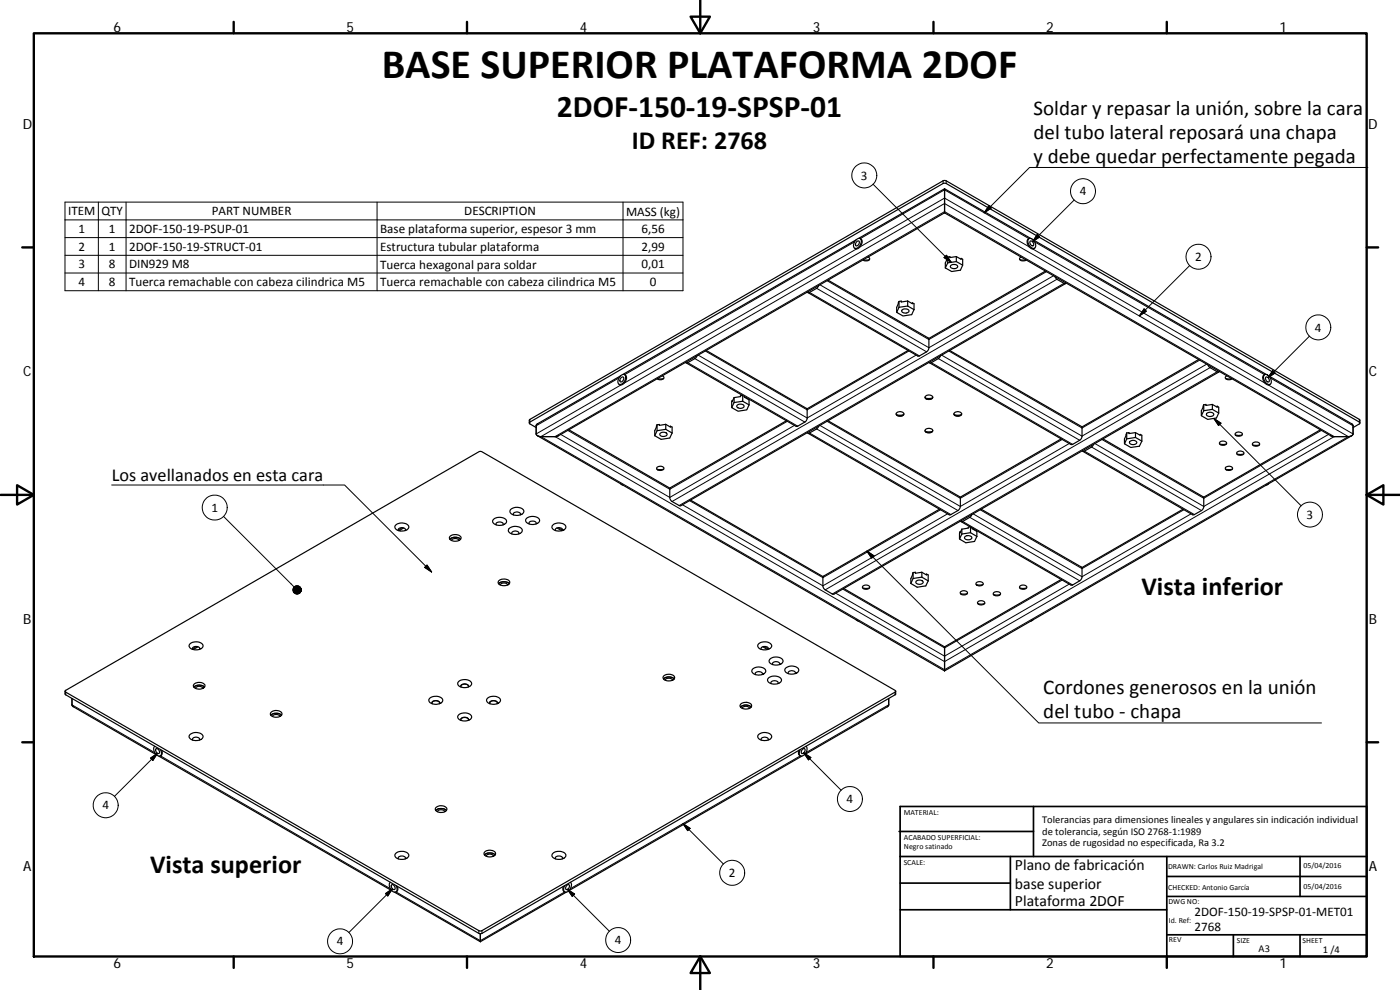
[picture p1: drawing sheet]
<svg xmlns="http://www.w3.org/2000/svg" width="420mm" height="297mm" viewBox="0 0 420 297" stroke-linecap="round" stroke-linejoin="round" font-family="sans-serif">
<g fill="none" stroke="#000" stroke-width=".36">
<path d="M283.5 56.6l-25.8 14.9M283.5 56.6v7.3M283.5 56.6l25.8 14.9M256.9 72a.88 .88 0 0 1 1.3-.4 .88 .88 0 0 1 .2 1.3 1.48 1.48 0 0 1-2.1 1.4 2.21 2.21 0 0 1 .6-2.3zM257 71.9l-70 40.4M257.2 72.5a.52 .52 0 0 1 .7 0 .52 .52 0 0 1-.1 .8 .51 .51 0 0 1-.5 .5 .51 .51 0 0 1-.6-.4zM258.2 71.6a1.57 1.57 0 0 1-.3 2.6l-.8 .5-.6-.2M260.5 77.1a.63 .63 0 0 1 .5 .9 .63 .63 0 0 1-1 .3l-1-.3M260.9 77.9l-1.8 .1M283.5 63.9l-115.9 66.8-1 .3h-4.3a1.27 1.27 0 0 1-1.4-.8v-2.6l.4-.5 25-14.3M283.5 63.9l115.9 66.8 1 .3h4.3a1.32 1.32 0 0 0 1.4-.8v-2.5l-.5-.6-24.8-14.3M284.4 77.1l-.7 1.8v1.5"/>
<path d="M284.4 77.1v1.8M284.4 78.9l-.7 1.5M285.3 79.7a1.3 1.3 0 0 1 2.1 .4 1.29 1.29 0 0 1-2.2-.2zM287 77l-1.9 .3v-.3l-.7 .1M287 77l1.4 .8v-.3l.5 .3v1.8M287 78.5l1.9 1.1-.7 1.5-2.6 .4-1.9-1.1M287 78.5l-2.6 .4M287 77v1.5M306 77.9l1.9 .1M306.5 77.1a.63 .63 0 0 0-.5 .9 .63 .63 0 0 0 .9 .3l1.1-.3M308.8 71.6a1.69 1.69 0 0 0 .5 2.8l.6 .3 .6-.2M308.8 71.6a1.99 1.99 0 0 1 1.7 2.8 1.9 1.9 0 0 1-1.7-2.8z"/>
<path d="M309.1 72.4a.84 .84 0 0 1 1 .4 .84 .84 0 0 1-.1 1 1.06 1.06 0 0 1-.9-1.4zM310 71.9l70 40.4M245.7 85.6l-.6 .9-2.3 1.3-.5-.2M248.5 84.1l30.1 17.3 .2 .5v2.4l-.3 .8-2.6 1.7h-.4l-33-19M269.8 92.2l-.7 1.5 1.9 1.1 2.6-.4 .7-1.5M269.8 90.4l-.7 1.8v1.5M269.8 90.4v1.8M270.7 93a1.27 1.27 0 0 1 2.1 .4 1.21 1.21 0 0 1-1.2 .5 1.21 1.21 0 0 1-1-.8zM272.4 90.3l-1.9 .3v-.3l-.7 .1M272.4 90.3l1.4 .8v-.3l.5 .3v1.8M272.4 90.3v1.5M272.4 91.8l-2.6 .4"/>
<path d="M272.4 91.8l1.9 1.1M313.8 81.3l-35.1 20.3M316.6 82.9l.6 .9 2.3 1.3 .5-.2M319.8 85.1l-115.5 66.6-.3 .1-2.6-1.6-.4-.8v-2.8l.2-.3 34.8-20.1M186.2 112.8a.89 .89 0 0 1 1.3-.4 .89 .89 0 0 1 .2 1.3 1.76 1.76 0 0 1-2 1.5 2.01 2.01 0 0 1 .5-2.4zM186.4 113.3a.51 .51 0 0 1 .8 0 .51 .51 0 0 1-.2 .8 .51 .51 0 0 1-.4 .5 .51 .51 0 0 1-.6-.4zM187.4 112.4a1.6 1.6 0 0 1-.2 2.7l-.8 .4-.6-.2M198.7 112.8a.58 .58 0 0 1 .5 .7 .58 .58 0 0 1-.7 .4l-1.3-.3M199.2 113.6h-1.9M209.2 106.7l-.5 .8-2.3 1.3-.6-.1M212 105.2l30.1 17.4 .1 3-.2 .6-2.6 1.7h-.5l-33-19M220.3 119.3l-.5 1.1v-.3"/>
<path d="M220.3 119.3v1.5M222.8 118.6l-.6 .1v.3l-1.9 .3M222.9 118.7v1.7M223.4 119v.2l1.4 .8v1.5M272.5 105.2l-30.3 17.5M277.6 119.2a1.4 1.4 0 0 0 2.4 0M277.7 119a1.34 1.34 0 0 1 2.2 .3 1.33 1.33 0 0 1-2.3-.2zM277.7 119.4h2.1M282.2 106.7l-.4 .8-2.3 1.3-.7-.1M285 105.2l39.5 22.8 .2 .3v2.6l-.2 .8-2.6 1.6-.5 .1-42.4-24.5M359.7 107.9l-35 20.2M362.5 109.5l.5 .7 2.3 1.3 .6-.1"/>
<path d="M365.8 111.6l-115.5 66.7-.5-.1-2.6-1.6-.2-.8v-2.5l.2-.4 34.7-20.1M367.8 113.6h1.9M368.2 112.8a.58 .58 0 0 0-.5 .7 .58 .58 0 0 0 .8 .4l1.2-.3M379.4 112.5a1.74 1.74 0 0 1 2.1 2 .8 .8 0 0 1-.5 .9 .8 .8 0 0 1-1-.4 2.05 2.05 0 0 1-.6-2.5zM379.5 112.4a1.71 1.71 0 0 0 .5 2.8l.6 .3 .6-.2M379.9 113.2a.84 .84 0 0 1 .9 .4 .84 .84 0 0 1-.1 1 1.08 1.08 0 0 1-.8-1.4zM158.8 126.9l.2-1.1 124.3-71.7 .7 .2 124 71.5 .1 1.1M160.9 128.3l-1.9-1.1-.1-.4 124.1-71.7 .7-.1 124.4 71.7v.4l-2 1.2M161.3 130.7l122.2 70.6M170.7 128.9l30.4 17.6M197.2 127.4l-.7 1.8v1.5M197.2 127.4v1.8"/>
<path d="M198.1 130a1.23 1.23 0 0 1 2.1 .4 1.2 1.2 0 0 1-1.2 .6 1.2 1.2 0 0 1-1-.8zM199.8 127.3l-1.9 .3v-.2h-.7M199.8 127.3l1.4 .8v-.2l.5 .2v1.8M199.8 128.8l-2.6 .4-.7 1.5M199.8 127.3v1.5M199.8 128.8l1.9 1.1M201.7 129.9l-.7 1.5-2.6 .4-1.9-1.1M219.8 120.1v.2M219.8 120.1l-.2 .4v1.8M220.3 120.8l-.7 1.5 1.9 1.1 2.6-.4 .7-1.5M221.2 121.6a1.36 1.36 0 0 1 2.1 .3 1.22 1.22 0 0 1-1.1 .6 1.22 1.22 0 0 1-1.1-.7zM222.9 120.4l1.9 1.1"/>
<path d="M222.9 120.4l-2.6 .4M245.7 127.8l-.6 .9-2.3 1.3-.5-.2M248.5 126.2l39.5 22.8 .2 .5v2.5l-.4 .9-2.6 1.6h-.3l-42.4-24.5M269 124.2a1.37 1.37 0 0 0 2.3 0M269.1 124.4h2.1M269.1 123.8a1.35 1.35 0 0 1 2.2 .5 1.32 1.32 0 0 1-2.3-.2zM277.6 129.2a1.4 1.4 0 0 0 2.4 0M277.7 129.4h2.1M277.8 128.8a1.32 1.32 0 0 1 2.1 .5 1.35 1.35 0 0 1-2.3-.2zM286.3 124.2a1.4 1.4 0 0 0 2.3 0M286.4 124.4h2.1M286.5 123.8a1.38 1.38 0 0 1 2.1 .5 1.36 1.36 0 0 1-2.3-.2z"/>
<path d="M318.5 131.7l-30.4 17.5M328.2 133.3l-.6 .8-2.3 1.3-.5-.1M331 131.7l30 17.3 .3 .4v2.7l-.4 .8-2.6 1.6h-.4l-33-19.1M338.1 131.7l-.6 1.5 1.9 1.1 2.6-.4 .7-1.5M338.1 129.9l-.6 1.8v1.5M338.1 129.9v1.8M339.1 132.5a1.25 1.25 0 0 1 2.1 .4 1.2 1.2 0 0 1-1.2 .5 1.2 1.2 0 0 1-1-.8zM340.8 129.8l-2 .3v-.3l-.7 .1M340.8 129.8l1.4 .8v-.3l.5 .3v1.8M340.8 129.8v1.5M340.8 131.3l-2.7 .4M340.8 131.3l1.9 1.1"/>
<path d="M361.3 123.2l-.8 1.5 1.9 1.1 2.7-.4 .6-1.5M361.3 121.5l-.8 1.8v1.4M361.3 121.5v1.7M362.2 124a1.29 1.29 0 0 1 2.1 .4 1.34 1.34 0 0 1-2.3-.1zM363.8 121.3v1.5M363.8 122.8l-2.5 .4M363.8 122.8l1.9 1.1M363.8 121.3l1.5 .9v-.3l.4 .3v1.7M363.8 121.3l-1.9 .3v-.3l-.6 .2M366 133.2h2.1M366.1 132.6a1.2 1.2 0 0 1 2 .5 1.29 1.29 0 0 1-2.1-.2zM370.7 130a1.34 1.34 0 0 1 2.2 .3 1.24 1.24 0 0 1-2.2-.1z"/>
<path d="M370.7 130.5l1.1 .2 1-.2M371.2 136.2l1 .2 1-.2M371.3 135.6a1.2 1.2 0 0 1 2 .5 1.31 1.31 0 0 1-2.2-.2zM375.9 133a1.34 1.34 0 0 1 2.1 .3 1.21 1.21 0 0 1-1.1 .6 1.21 1.21 0 0 1-1-.8zM376 133.5h2M396.3 128.9l-35.1 20.3M405.6 130.7l-122.1 70.6M118.8 157.5a2.67 2.67 0 0 1 3.9 .6 2.45 2.45 0 0 1-3.8 .8l-.4-.8zM119.6 159.2a1.11 1.11 0 0 1 .8-1 1.11 1.11 0 0 1 1.1 .4l.1 .6M121.2 158.4l-1.5 .8M148.1 155.8a2.84 2.84 0 0 1 3.9 .3 1.8 1.8 0 0 1-2.6 1.5 1.21 1.21 0 0 1-1.2-.4 1.21 1.21 0 0 1-.1-1.4zM148.9 157.5a.87 .87 0 0 1 .4-.9 .87 .87 0 0 1 1 .1l.6 .2 .1 .6"/>
<path d="M152.7 158.7a2.64 2.64 0 0 1 4 .4 2.23 2.23 0 0 1-3.2 1.1 1.03 1.03 0 0 1-.8-1.5zM153.3 152.8a2.67 2.67 0 0 1 3.9 .6 2.22 2.22 0 0 1-3.2 1.1 .99 .99 0 0 1-.9-.6 .99 .99 0 0 1 .2-1.1zM154.1 154.5a.86 .86 0 0 1 .4-.9 .86 .86 0 0 1 1 .1l.7 .4v.4M158 155.5a2.87 2.87 0 0 1 3.9 .4 1.5 1.5 0 0 1-1.8 1.5 1.8 1.8 0 0 1-2.3-1.5zM158.8 157.2a1.06 1.06 0 0 1 .7-.9 1.06 1.06 0 0 1 1.1 .2l.3 .3v.4M165.8 157.7a2.64 2.64 0 0 1 4 .4 2.23 2.23 0 0 1-3.2 1.1 1.03 1.03 0 0 1-.8-1.5zM166.7 159.2a1.09 1.09 0 0 1 .8-1 1.09 1.09 0 0 1 1.2 .4l.1 .6M167.1 158.4l1.5 .8M186.3 145.1l.7 .5M197.1 140.3a1.23 1.23 0 0 1 2.1 .4 1.29 1.29 0 0 1-2.1-.3zM197.1 140.8h2.1M207.2 150.1l39.8 22.9"/>
<path d="M288.1 159.6l.1 .1M288.1 159.6l-.1 2.1M288.7 158.8l-.6 1.1v-.3M288.7 158.8v1.4M291.2 158.1l-.6 .1v.3l-1.9 .3M291.3 158.1v1.7M291.3 159.8l-2.6 .4M291.3 159.8l1.9 1.2M291.7 154.4l-.5 .7-2.3 1.4-.6-.2M291.8 158.4v.2l1.4 .8v1.6M294.5 152.8l30 17.3 .2 .4v2.5l-.2 .8-2.6 1.7-.5 .1-33-19.1M355 152.8l-30.3 17.5"/>
<path d="M367.8 140.3a1.36 1.36 0 0 1 2.1 .2 1.21 1.21 0 0 1-1.1 .7 1.21 1.21 0 0 1-1.1-.8zM367.8 140.8h2M380.8 145.1l-.8 .5M135 161.8a2.38 2.38 0 0 1 3.2 0M135 161a2.17 2.17 0 0 1 3.4 .4 2.05 2.05 0 0 1-3.5 0zM135.5 162.2a1.33 1.33 0 0 1 2.2 0M149.6 175.2a2.4 2.4 0 0 1 3.3 0M149.6 174.3a2.31 2.31 0 0 1 3.4 .3 1.86 1.86 0 0 1-2.9 .9l-.6-.6zM150.1 175.5a1.33 1.33 0 0 1 2.2 0M153.6 160.2a1.08 1.08 0 0 1 .8-1 1.08 1.08 0 0 1 1.2 .5l.1 .5M253.2 176.6l30.3 17.5M258.9 175.9a1.36 1.36 0 0 1 2.1 .3 1.24 1.24 0 0 1-2.2-.1z"/>
<path d="M258.9 176.4h2M274 171.8l-.6 1.8v1.5M274 171.8v1.8M275 174.4a1.3 1.3 0 0 1 2.1 .4 1.22 1.22 0 0 1-1.2 .5 1.22 1.22 0 0 1-1-.8zM276.7 173.2l-2.7 .4-.6 1.5M276.7 171.7l-2 .3v-.3l-.7 .1M276.7 171.7v1.5M276.7 171.7l1.4 .8v-.3l.5 .3v1.8M276.7 173.2l1.9 1.1M278.6 174.3l-.8 1.5-2.5 .4-1.9-1.1M288.2 177.6a1.36 1.36 0 0 1 2.2 .3 1.25 1.25 0 0 1-2.2-.1zM288.3 178.1h2"/>
<path d="M288.7 160.2l-.7 1.5 1.9 1.2 2.6-.4 .7-1.5M289.7 161a1.22 1.22 0 0 1 1.9 .5 1.28 1.28 0 0 1-2.1-.3zM293 175.4h2M293 174.9a1.24 1.24 0 0 1 2.1 .4 1.28 1.28 0 0 1-2.2-.2zM298.1 178.4l1.1 .2 1-.2M298.1 177.9a1.36 1.36 0 0 1 2.2 .3 1.23 1.23 0 0 1-2.2-.1zM306 175.9a1.24 1.24 0 0 1 2.1 .4 1.28 1.28 0 0 1-2.1-.2zM306 176.4h2.1M318.5 173.9l-35 20.2M57 193.2a2.68 2.68 0 0 1 3.9 .5 2.27 2.27 0 0 1-3.2 1.1 1.02 1.02 0 0 1-.7-1.6zM59.4 194.1l-1.4 .8M59.8 194.8a.91 .91 0 0 0-.4-.8 .91 .91 0 0 0-.9 0l-.7 .4v.4"/>
<path d="M227.7 193.2a2.67 2.67 0 0 1 3.9 .5 2.25 2.25 0 0 1-3.2 1.1 1.02 1.02 0 0 1-.7-1.6zM228.5 194.8a.91 .91 0 0 1 .4-.8 .91 .91 0 0 1 1 0l.7 .4-.1 .4M228.9 194.1l1.4 .8M231.1 197.7a2.65 2.65 0 0 1 3.9 .6 2.22 2.22 0 0 1-3.2 1 .95 .95 0 0 1-.9-.5 .95 .95 0 0 1 .2-1.1zM231.9 199.4a1.09 1.09 0 0 1 .8-1 1.09 1.09 0 0 1 1.2 .4v.6M257 186l.7 .4M283.5 194.1v7.2M293.4 181.1h2.1M293.5 180.5a1.18 1.18 0 0 1 2 .5 1.29 1.29 0 0 1-2.1-.2zM310 186l-.7 .4M19.5 207.4v.8l.2 .3 124.5 71.7 124.4-71.7 .2-.2v-.9M19.6 207.2l124.6-71.8 124.4 71.7 .2 .4-124.2 71.7-.6 .1-124.3-71.6z"/>
<path d="M21.6 209.6v2l.4 .4 24.9 14.4M58.2 206.2a2.43 2.43 0 0 1 3.2 0M58.3 205.2a2.07 2.07 0 0 1 3.2 .6 2 2 0 0 1-3.5-.1zM58.7 206.5a1.29 1.29 0 0 1 2.2 0M81.3 213.8a2.24 2.24 0 0 1 3.3 .3 1.98 1.98 0 0 1-3.3 .6l-.2-.4zM81.3 214.6a2.5 2.5 0 0 1 3.2 0M81.8 215a1.31 1.31 0 0 1 2.2 0M129 209.5a2.69 2.69 0 0 1 3.9 .5 2.24 2.24 0 0 1-3.2 1.1 .99 .99 0 0 1-.9-.6 .99 .99 0 0 1 .2-1zM129.6 210.9a1.37 1.37 0 0 1 2.3 0M129.7 211.2a1.05 1.05 0 0 1 .7-1 1.05 1.05 0 0 1 1.1 .2l.4 .3-.1 .5M137.6 214.5a2.67 2.67 0 0 1 4 .5 2.29 2.29 0 0 1-3.3 1.2 1 1 0 0 1-.8-.7 1 1 0 0 1 .1-1zM137.6 204.5a2.67 2.67 0 0 1 4 .5 2.29 2.29 0 0 1-3.3 1.1 .99 .99 0 0 1-.8-.6 .99 .99 0 0 1 .1-1z"/>
<path d="M138.3 215.9a1.38 1.38 0 0 1 2.3 0M138.3 205.9a1.36 1.36 0 0 1 2.3 0M138.4 216.2a1.05 1.05 0 0 1 .6-1 1.05 1.05 0 0 1 1.2 .1l.4 .4-.1 .5M138.4 206.2a.87 .87 0 0 1 .3-.9 .87 .87 0 0 1 1-.1 .66 .66 0 0 1 .7 .2 .66 .66 0 0 1 .1 .8M146.3 209.5a2.69 2.69 0 0 1 3.9 .5 2.23 2.23 0 0 1-3.2 1.1 1 1 0 0 1-.9-.6 1 1 0 0 1 .2-1zM146.9 210.9a1.4 1.4 0 0 1 2.4 0M149.2 211.2a.86 .86 0 0 0-.4-1 .86 .86 0 0 0-.9 0 .69 .69 0 0 0-.7 .2 .69 .69 0 0 0-.1 .8M199.1 202.9a2.27 2.27 0 0 1 3.3 .3 1.85 1.85 0 0 1-2.8 .9l-.6-.6zM199.1 203.7a2.37 2.37 0 0 1 3.2 0M199.6 204.1a1.31 1.31 0 0 1 2.2 0M222.2 212.2a2.38 2.38 0 0 1 3.2 0M222.4 211.2a2.29 2.29 0 0 1 3.2 .4 1.73 1.73 0 0 1-2.6 1 .85 .85 0 0 1-.8-.5 .85 .85 0 0 1 .2-.9z"/>
<path d="M222.7 212.5a1.29 1.29 0 0 1 2.2 0M225.9 200.7a2.71 2.71 0 0 1 3.9 .6 2.43 2.43 0 0 1-3.8 .8l-.4-.8zM226.7 202.4a1.09 1.09 0 0 1 .8-1 1.09 1.09 0 0 1 1.2 .4v.6M230.6 203.5a2.67 2.67 0 0 1 3.9 .5 2.23 2.23 0 0 1-3.2 1.1 .98 .98 0 0 1-.8-.6 .98 .98 0 0 1 .1-1zM231.4 205.1a1.11 1.11 0 0 1 .8-.9 1.11 1.11 0 0 1 1.2 .4v.5M235.8 200.4a2.67 2.67 0 0 1 3.9 .6 2.23 2.23 0 0 1-3.2 1.1 .99 .99 0 0 1-.7-1.7zM236.6 202.1a1.09 1.09 0 0 1 .8-.9 1.09 1.09 0 0 1 1.2 .4v.5M266.7 209.6v1.9l-.2 .4-25.1 14.5M46.4 223.9a1.89 1.89 0 0 0 1.8 2.9 1.48 1.48 0 0 0-.1-1.9M46.8 224.7a.84 .84 0 0 1 .9 .4 .84 .84 0 0 1-.1 1 1.09 1.09 0 0 1-.8-1.4zM47.7 226.9l69.9 40.4M48.5 225.1a1.12 1.12 0 0 1-.4 1.7"/>
<path d="M57 220.4a2.68 2.68 0 0 1 3.9 .5 2.25 2.25 0 0 1-3.2 1.1 .99 .99 0 0 1-.7-1.6zM57.8 222.1a1.08 1.08 0 0 1 .8-1 1.08 1.08 0 0 1 1.2 .4v.6M227.7 220.4a2.67 2.67 0 0 1 3.9 .5 2.23 2.23 0 0 1-3.2 1.1 .99 .99 0 0 1-.7-1.6zM228.5 222.1a1.11 1.11 0 0 1 .8-1 1.11 1.11 0 0 1 1.2 .4v.6M239.8 225.1a1.12 1.12 0 0 0 .4 1.7M240.7 226.9l-70 40.4M240.9 224.8a.45 .45 0 0 1 .7-.1 .45 .45 0 0 1-.1 .7 .62 .62 0 0 1-.3 .6 .62 .62 0 0 1-.7-.2zM241.9 223.9a1.89 1.89 0 0 1-1.8 2.9 1.58 1.58 0 0 1 .1-1.9M118.8 256.1a2.63 2.63 0 0 1 3.9 .5 2.46 2.46 0 0 1-4.1 .4l-.1-.6zM119.6 257.7a.97 .97 0 0 1 .5-.9 .97 .97 0 0 1 1.1 .1l.5 .4-.1 .4M130.8 243.2a2.5 2.5 0 0 1 3.2 0 2.5 2.5 0 0 0-3.2 0zM130.8 242.4a2.11 2.11 0 0 1 3.3 .4 2.11 2.11 0 0 1-3.4 .1z"/>
<path d="M131.3 243.5a1.31 1.31 0 0 1 2.2 0M145.4 256.5a2.5 2.5 0 0 1 3.2 0M145.4 255.7a2.24 2.24 0 0 1 3.3 .3 1.83 1.83 0 0 1-2.8 .9l-.6-.5zM145.9 256.9a1.28 1.28 0 0 1 2.2 0M165.8 256.2a2.61 2.61 0 0 1 4 .4 2.42 2.42 0 0 1-3.7 .8l-.5-.6zM166.7 257.7a1.1 1.1 0 0 1 .8-1 1.1 1.1 0 0 1 1.2 .4l.1 .6M117.1 264.7a2 2 0 0 0 1.6 3 1.3 1.3 0 0 0 .1-2M117.5 265.5a.83 .83 0 0 1 .9 .4 .83 .83 0 0 1-.1 1 1.12 1.12 0 0 1-.8-1.4zM118.4 267.7l25.8 14.9M119.3 266a1.16 1.16 0 0 1-.5 1.6M169.1 266a1.16 1.16 0 0 0 .4 1.6M170 267.7l-25.8 14.9"/>
<path d="M170.2 265.6a.51 .51 0 0 1 .7 .1 .51 .51 0 0 1-.1 .7 .51 .51 0 0 1-.5 .5 .51 .51 0 0 1-.6-.4zM171.2 264.7a1.98 1.98 0 0 1-1.6 3 1.23 1.23 0 0 1-.1-2M144.2 280.2v2.4"/>
</g>
<g fill="none" stroke="#000" stroke-width=".3">
<path d="M262 55.3l23.5 23.4M283 54.3v.8M284 54.3v.8M410.5 50.2h-101.5l-13.6 13.7M19.5 60.6h185.5v26.6h-185.5zM19.5 66h185.5M19.5 71.3h185.5M19.5 76.6h185.5M29.5 60.6v26.6M37.8 60.6v26.6M113.2 60.6v26.6M187 60.6v26.6"/>
<path d="M256.5 72.6l-69 39.8M257 74.7l-69.6 40.2M258.2 71.6l25.3-14.6 25.3 14.6M283.3 77.3l.7-.7 1.5 2.1zM296.8 61.7l.7 .7-2.1 1.5zM308.9 74.1l-25.4-14.7-25.4 14.7M309.9 74.7l69.7 40.2M310.5 72.6l69 39.8M311.3 70.4l.7 .7-2.1 1.4zM322.4 60l-12.5 12.5M357 79.7l-15.1 15.1M19.5 81.9h185.5"/>
<path d="M242.9 87.7l33 19.1M245.1 86.5l33 19.1M314.1 81.5l-35.3 20.4-30.6-17.7M316.2 82.7l-37.4 21.6-32.7-18.9M317.2 83.8l-115.5 66.7M319.3 85l-115.5 66.7M343.4 92.7l.6 .7-2.1 1.4zM185.8 113.4l-24.9 14.3M186.3 115.5l-25.4 14.7M206.4 108.8l33 19.1M208.5 107.6l33 19M211.7 105.3l30.5 17.7 30.6-17.7"/>
<path d="M274.9 106.6l-32.7 18.8-32.7-18.8M279.5 108.8l42.4 24.5M281.6 107.6l42.4 24.5M282.6 106.6l42.1 24.3 37.5-21.6M284.7 105.3l40 23.1 35.3-20.3M363.2 110.3l-115.5 66.7M365.3 111.5l-115.5 66.7M380.7 115.5l25.4 14.7M381.2 113.4l24.9 14.3M382 111.2l.7 .7-2.2 1.4zM393 100.9l-12.5 12.4M159 125.8v.8"/>
<path d="M162.3 131l121.2-69.9 121.2 69.9-121.2 69.9zM166.6 131l116.9-67.5 116.9 67.5-116.9 67.5zM236.3 126.4l-35.3 20.4-30.6-17.7M238.4 127.6l-37.4 21.6-32.7-18.9M242.9 129.9l42.5 24.5M245.1 128.7l42.4 24.5M246.1 127.6l42.1 24.4 32.7-18.9M248.2 126.4l40 23.1 30.6-17.7M325.4 135.4l33 19M327.6 134.1l33 19.1M364.3 125.5l26.2 26.3M364.3 125.5l2.1 1.5-.7 .7z"/>
<path d="M396.6 129.1l-35.3 20.4-30.6-17.7M398.7 130.3l-37.4 21.7-32.7-18.9M408 125.8v.8M33.5 145.5h69.9l26.1 26.1M67.1 154.9l21.2 21.2M120.7 158.3l-1.2 .7M167.6 158.3l1.2 .7M204.8 151.4l42.2 24.4 37.4-21.6M207 150.2l40 23.1 35.3-20.3M288.9 156.5l33 19M291 155.2l33 19.1M355.3 153l-30.6 17.6-30.5-17.6"/>
<path d="M357.5 154.2l-32.8 18.8-32.7-18.8M128.2 169.5l1.3 2.1-2-1.4zM260.2 165.4l2.1 1.4-.7 .7zM260.2 165.4l51.5 51.5h84.9M318.8 174l-35.3 20.4-30.6-17.7M320.9 175.3l-37.4 21.6-32.7-18.9M59 194l-1.2 .7M229.4 194l1.2 .7M19.7 207.7v.8M21.6 211.5l24.8 14.3M266.7 211.5l-24.8 14.3M268.6 207.7v.8"/>
<path d="M45.2 227.5l2.1-1.5-1.4 2.2zM47.3 226l-13 13M48.1 226.8l69 39.8M240.2 226.8l-69 39.8M241.2 225.9l11.2 11.2M241.2 225.9l2.1 1.4-.7 .7zM205 247.1l12.1 12.1M205 247.1l2.1 1.4-.7 .7zM115.7 268.1l2.1-1.4-1.4 2.1zM117.8 266.7l-13.1 13.1M118.8 267.6l25.4 14.6 25.3-14.6M143.7 279.2v.9"/>
<path d="M144.6 279.2v.9M170.3 266.8l2.2 1.5-.8 .7zM170.3 266.8l12.6 12.6"/>
<circle cx="259.4" cy="52.6" r="3.7"/>
<circle cx="325" cy="57.4" r="3.7"/>
<circle cx="359.7" cy="77" r="3.8"/>
<circle cx="395.6" cy="98.2" r="3.7"/>
<circle cx="64.4" cy="152.3" r="3.8"/>
<circle cx="393.1" cy="154.4" r="3.7"/>
<circle cx="255.1" cy="239.7" r="3.7"/>
<circle cx="31.7" cy="241.6" r="3.7"/>
<circle cx="219.7" cy="261.9" r="3.7"/>
<circle cx="102.1" cy="282.4" r="3.7"/>
<circle cx="185.5" cy="282" r="3.7"/>
</g>
<g fill="none" stroke="#000" stroke-width=".71">
<path d="M10.1 10h400.1v277h-400.1zM70.1 6.6v3.4M140.2 6.6v3.4M207.3 5h5.8l-2.9 5zM210.2 0v10M280.2 6.6v3.4M350.2 6.6v3.4M6.7 74.2h3.4M410.2 74.2h3.4M.2 148.5h9.9M5.1 145.6l5 2.9-5 2.9zM410.2 148.5l5-2.9v5.8z"/>
<path d="M410.2 148.5h9.9M6.7 222.7h3.4M410.2 222.7h3.4M70.1 287v3.4M140.2 287v3.4M210.2 287l2.9 5h-5.8zM210.2 287v10M280.2 287v3.4M350.2 287v3.4"/>
</g>
<g fill="none" stroke="#000" stroke-width=".51">
<path d="M269.8 249.5h40.4M270.1 257h140.1M270.1 242h140.1v45h-140.1zM303.2 257v16M310.2 242v15M350.2 257v30M390.2 257v12M270.1 273h80.1M270.1 265h33.1M350.2 269h60M350.2 263h60M350.2 280.5h60"/>
<path d="M370.2 280.5v6.5M390.2 280.5v6.5"/>
</g>
<g fill="#000" stroke="#000" stroke-width=".3">
<path d="M283.3 77.3l.7-.7 1.5 2.1zM296.8 61.7l.7 .7-2.1 1.5zM311.3 70.4l.7 .7-2.1 1.4zM343.4 92.7l.6 .7-2.1 1.4zM382 111.2l.7 .7-2.2 1.4zM364.3 125.5l2.1 1.5-.7 .7zM90.3 176.5l.1 .5zM90.1 176.2l.3 .8zM89.9 176l.5 1zM89.7 175.9l.7 1.1zM89.5 175.8l.9 1.2zM89.2 175.8h.3l.9 1.2z"/>
<path d="M88.9 175.8h.3l1.2 1.2zM88.7 175.8h.2l1.5 1.2zM88.4 176l.3-.2 1.7 1.2zM88.3 176.1l.1-.1 2 1zM88.3 176.1l2.1 .9-2.3-.7zM88.1 176.3l2.3 .7-2.4-.4zM88 176.6l2.4 .4-2.5-.2zM87.9 176.8l2.5 .2-2.5 .1zM87.9 177.1l2.5-.1-2.4 .4zM88 177.4l2.4-.4-2.3 .6zM88.1 177.6l2.3-.6-2.1 .9zM88.3 177.9l2.1-.9-2 1z"/>
<path d="M88.4 178l2-1-1.7 1.1zM88.7 178.1l1.7-1.1-1.5 1.2zM88.9 178.2l1.5-1.2-1.2 1.2zM90.4 177l-.9 1.2h-.3zM90.4 177l-.9 1.2zM90.4 177l-.7 1.1zM90.4 177l-.5 .9zM90.4 177l-.3 .8zM90.4 177l-.1 .5zM90.4 177l-.1 .2zM128.2 169.5l1.3 2.1-2-1.4zM260.2 165.4l2.1 1.4-.7 .7z"/>
<path d="M45.2 227.5l2.1-1.5-1.4 2.2zM241.2 225.9l2.1 1.4-.7 .7zM205 247.1l2.1 1.4-.7 .7zM115.7 268.1l2.1-1.4-1.4 2.1zM170.3 266.8l2.2 1.5-.8 .7z"/>
</g>
<text font-size="12.6" x="114.6" y="23.3">BASE SUPERIOR PLATAFORMA 2DOF</text>
<text font-size="9.4" x="167.1" y="35.1">2DOF‐150‐19‐SPSP‐01</text>
<g font-size="7.9">
<text x="189.6" y="44.6">ID REF: 2768</text>
<text x="342.6" y="178.4">Vista inferior</text>
<text x="45.1" y="261.9">Vista superior</text>
</g>
<g font-size="6.3">
<text x="310.2" y="34.4">Soldar y repasar la unión, sobre la cara</text>
<text x="310.2" y="41.7">del tubo lateral reposará una chapa</text>
<text x="310.2" y="48.9">y debe quedar perfectamente pegada</text>
<text x="313.1" y="208.3">Cordones generosos en la unión</text>
<text x="313.1" y="215.5">del tubo ‐ chapa</text>
</g>
<text font-size="5.5" x="33.5" y="144.3">Los avellanados en esta cara</text>
<g font-size="4.7">
<text x="304.6" y="261.2">Plano de fabricación</text>
<text x="304.6" y="266.6">base superior</text>
<text x="304.6" y="272">Plataforma 2DOF</text>
</g>
<g font-size="4.2">
<text x="34" y="9.6">6</text>
<text x="104" y="9.6">5</text>
<text x="174" y="9.6">4</text>
<text x="244" y="9.6">3</text>
<text x="314" y="9.6">2</text>
<text x="384" y="9.6">1</text>
<text x="6.8" y="38.7">D</text>
<text x="410.6" y="38.7">D</text>
<text x="7" y="112.9">C</text>
<text x="410.8" y="112.9">C</text>
<text x="7" y="187.1">B</text>
<text x="410.8" y="187.1">B</text>
<text x="7" y="261.3">A</text>
<text x="410.8" y="261.3">A</text>
<text x="34" y="290.4">6</text>
<text x="104" y="290.4">5</text>
<text x="174" y="290.4">4</text>
<text x="244" y="290.4">3</text>
<text x="314" y="290.4">2</text>
<text x="384" y="290.4">1</text>
</g>
<g font-size="3.9">
<text x="258.4" y="53.9">3</text>
<text x="324" y="58.6">4</text>
<text x="20.4" y="64.6">ITEM</text>
<text x="30.4" y="64.6">QTY</text>
<text x="63.6" y="64.6">PART NUMBER</text>
<text x="139.3" y="64.6">DESCRIPTION</text>
<text x="187.9" y="64.7">MASS (kg)</text>
<text x="23.5" y="69.9">1</text>
<text x="32.7" y="69.9">1</text>
<text x="38.7" y="69.9">2DOF‐150‐19‐PSUP‐01</text>
<text x="114.1" y="70">Base plataforma superior, espesor 3 mm</text>
<text x="192.5" y="69.9">6,56</text>
<text x="23.5" y="75.2">2</text>
<text x="32.7" y="75.2">1</text>
<text x="38.7" y="75.2">2DOF‐150‐19‐STRUCT‐01</text>
<text x="114.1" y="75.3">Estructura tubular plataforma</text>
<text x="192.5" y="75.2">2,99</text>
<text x="23.5" y="80.5">3</text>
<text x="32.7" y="80.5">8</text>
<text x="38.7" y="80.5">DIN929 M8</text>
<text x="114.1" y="80.6">Tuerca hexagonal para soldar</text>
<text x="192.5" y="80.5">0,01</text>
<text x="358.7" y="78.3">2</text>
<text x="23.5" y="85.9">4</text>
<text x="32.7" y="85.9">8</text>
<text x="38.7" y="85.9">Tuerca remachable con cabeza cilindrica M5</text>
<text x="114.1" y="85.9">Tuerca remachable con cabeza cilindrica M5</text>
<text x="195" y="85.9">0</text>
<text x="394.6" y="99.5">4</text>
<text x="63.5" y="153.5">1</text>
<text x="392.1" y="155.6">3</text>
<text x="30.7" y="242.8">4</text>
<text x="254.1" y="241">4</text>
<text x="218.7" y="263.1">2</text>
<text x="358.5" y="274.9">2DOF‐150‐19‐SPSP‐01‐MET01</text>
<text x="358.5" y="279.4">2768</text>
<text x="101.1" y="283.7">4</text>
<text x="184.5" y="283.3">4</text>
</g>
<g font-size="3.1">
<text x="312.8" y="246.8">Tolerancias para dimensiones lineales y angulares sin indicación individual</text>
<text x="312.8" y="250.4">de tolerancia, según ISO 2768‐1:1989</text>
<text x="312.8" y="254">Zonas de rugosidad no especificada, Ra 3.2</text>
<text x="377.7" y="285.6">A3</text>
<text x="397" y="285.9">1 /4</text>
</g>
<g font-size="2.4">
<text x="271.2" y="244.4">MATERIAL:</text>
<text x="271.3" y="251.9">ACABADO SUPERFICIAL:</text>
<text x="271.3" y="254.6">Negro satinado</text>
<text x="271.2" y="259.7">SCALE:</text>
<text x="350.6" y="260.8">DRAWN: Carlos Ruiz Madrigal</text>
<text x="391.2" y="260.6">05/04/2016</text>
<text x="350.6" y="267">CHECKED: Antonio García</text>
<text x="391.2" y="266.6">05/04/2016</text>
<text x="350.7" y="271.4">DWG NO:</text>
<text x="350.8" y="276.8">Id. Ref:</text>
<text x="350.8" y="282.8">REV</text>
<text x="371.2" y="282.9">SIZE</text>
<text x="390.9" y="282.9">SHEET</text>
</g>
</svg>
